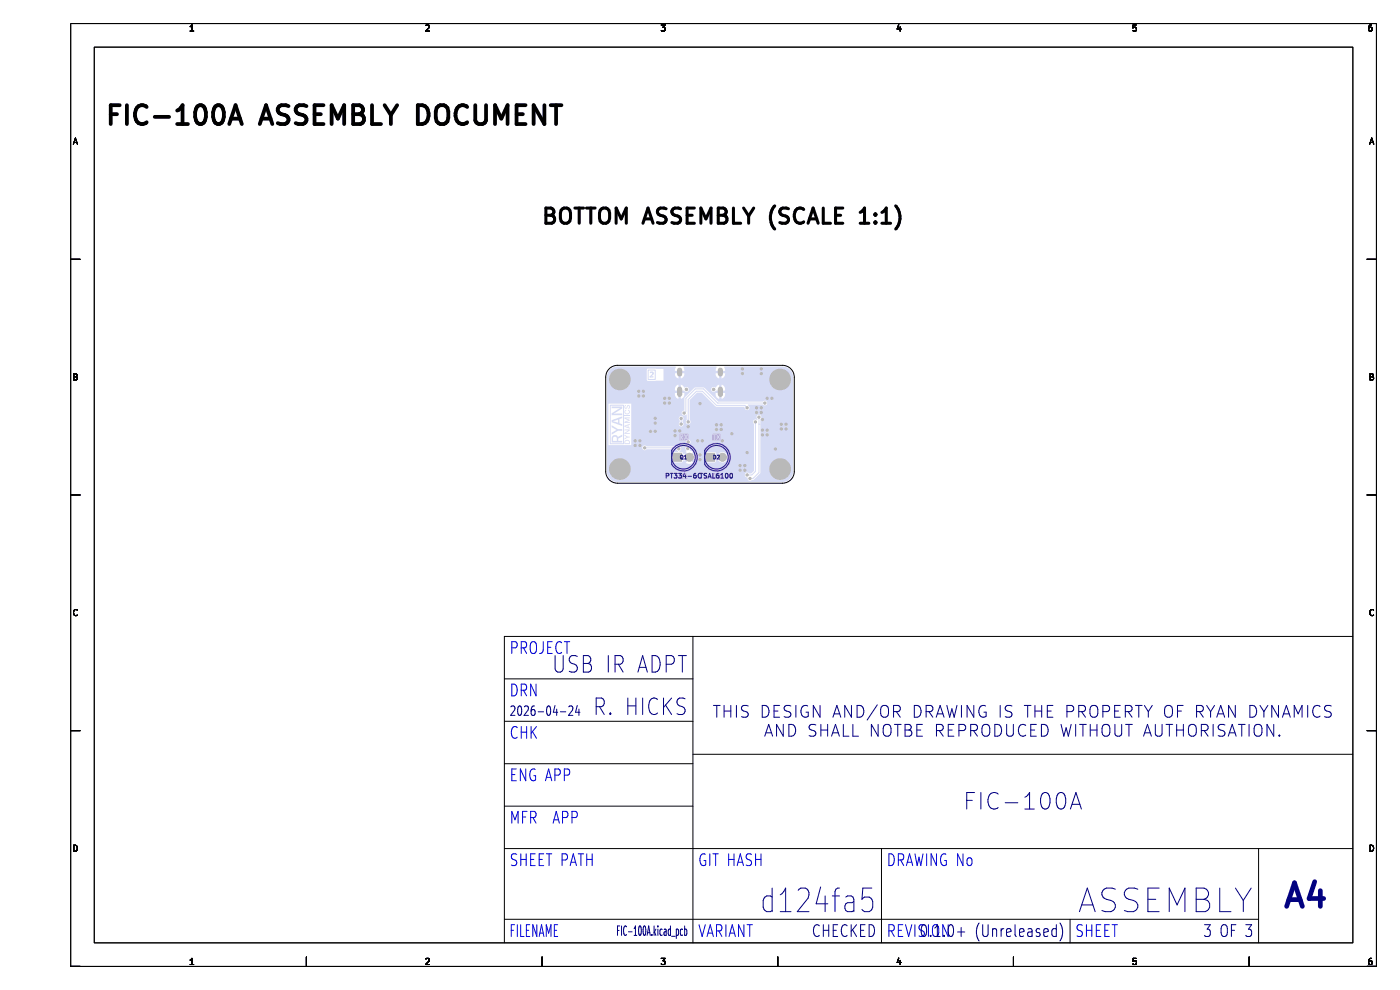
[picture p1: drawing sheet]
<svg xmlns="http://www.w3.org/2000/svg" width="297mm" height="210mm" viewBox="0 0 297 210" stroke-linecap="round" stroke-linejoin="round" font-family="sans-serif">
<path d="M129.4 78l1-.4 .6-.1h35a2.5 2.5 0 0 1 2.5 2.5v20a2.5 2.5 0 0 1-2.5 2.5h-35a2.5 2.5 0 0 1-2.5-2.5v-20a2.5 2.5 0 0 1 .9-2z" fill="none" stroke="#000" stroke-width=".21"/>
<g fill="#d5dbf4">
<path d="M132.5 91.1h1.1v.2l-.9 .6h.9v.1h-1.1v-.2l.9-.5h-.9z" fill-rule="evenodd"/>
<path d="M132.6 86l.2-.1-.2 .4 .2 .2 .3-.5 .3-.1 .2 .3v.4l-.3 .1 .2-.4-.2-.2-.3 .5-.3 .1-.2-.3z" fill-rule="evenodd"/>
<path d="M130 92.5l.6-.2 .5 .4 .9-.5v.4l-.8 .5h-.3l-.1-.3-.3-.2-.3 .1-.2 .4v.4h.9v-.4h.3v.4h.8v.4h-2.2v-1z" fill-rule="evenodd"/>
<path d="M132.5 90.3l1.1-.4v.2l-.3 .1v.4h-.1v-.4l-.6 .2 1 .3v.2l-1.1-.4z" fill-rule="evenodd"/>
<path d="M129.8 86.2h2.2v.4l-1.8 1.2 1.8-.1v.4h-2.2v-.4l1.8-1.1h-1.8z" fill-rule="evenodd"/>
</g>
<path d="M129.5 86h2.8v8.1h-2.8z" fill="none" stroke="#d5dbf4" stroke-width=".21"/>
<g fill="#d5dbf4">
<path d="M132.6 93.5l.4-.2 .4 .1 .2 .5h-.1l-.2-.4h-.4l-.2 .1-.1 .4h.9v-.1h.1v.3h-1.1z" fill-rule="evenodd"/>
<path d="M129.8 90.2l1.3 .8h.9v.4h-.9l-1.3 .8v-.4l1-.6-1-.6z" fill-rule="evenodd"/>
<path d="M132.5 88.6h1.1v.1h-1l1 .4v.1l-.9 .4h.9v.1h-1.1v-.2l.9-.4-.9-.3z" fill-rule="evenodd"/>
<path d="M129.8 89.1l2.2-.8v.4l-.6 .2v.8h-.3v-.7l-1.1 .4 2 .6v.4l-2.2-.8z" fill-rule="evenodd"/>
<path d="M132.5 92.2l.7 .4h.4v.2h-.4l-.7 .4v-.2l.5-.3-.5-.3z" fill-rule="evenodd"/>
<path d="M132.5 88.1h1.1v.2h-1.1z" fill-rule="evenodd"/>
<path d="M132.6 87l.2-.1-.2 .6 .5 .2 .3-.2-.2-.6 .2 .1 .2 .3v.3l-.4 .3-.5-.1-.2-.3z" fill-rule="evenodd"/>
</g>
<path d="M138 79l.3-.1 .2 .3-.6 .7h.6" fill="none" stroke="#d5dbf4" stroke-width=".25"/>
<path d="M137.5 78.5h1.5v2h-1.5z" fill="none" stroke="#d5dbf4" stroke-width=".21"/>
<g fill="#d5dbf4">
<circle cx="131.5" cy="99.5" r="2.25"/>
<circle cx="165.5" cy="99.5" r="2.25"/>
<circle cx="165.5" cy="80.5" r="2.25"/>
</g>
<path d="M144.2 78.5v.8M152.8 78.5v.8M144.2 82.6v1.1M152.8 82.6v1.1" fill="none" stroke="#d5dbf4" stroke-width="1"/>
<g fill="#d5dbf4">
<circle cx="131.5" cy="80.5" r="2.25"/>
<circle cx="153.3" cy="97" r=".9"/>
<circle cx="146.3" cy="97" r=".9"/>
<circle cx="162.8" cy="92.3" r=".3"/>
<circle cx="136.5" cy="84" r=".3"/>
<circle cx="135.8" cy="93.5" r=".3"/>
<circle cx="161.5" cy="87.5" r=".3"/>
<circle cx="142" cy="84.5" r=".3"/>
<circle cx="158" cy="98.8" r=".3"/>
<circle cx="161.8" cy="91.3" r=".3"/>
<circle cx="135.5" cy="84" r=".3"/>
<circle cx="165.8" cy="90" r=".3"/>
<circle cx="143.2" cy="91.4" r=".3"/>
<circle cx="158" cy="99.7" r=".3"/>
<circle cx="152" cy="90.1" r=".3"/>
<circle cx="135.5" cy="83" r=".3"/>
<circle cx="138" cy="91.5" r=".3"/>
<circle cx="139" cy="89.8" r=".3"/>
<circle cx="161.5" cy="78.2" r=".3"/>
<circle cx="152" cy="91.1" r=".3"/>
<circle cx="134.8" cy="93.5" r=".3"/>
<circle cx="135.8" cy="94.5" r=".3"/>
<circle cx="162.8" cy="84.5" r=".3"/>
<circle cx="160.5" cy="87.5" r=".3"/>
<circle cx="141" cy="85.5" r=".3"/>
<circle cx="153" cy="90.1" r=".3"/>
<circle cx="157" cy="98.8" r=".3"/>
<circle cx="139" cy="91.5" r=".3"/>
<circle cx="166.8" cy="90" r=".3"/>
<circle cx="139" cy="88.7" r=".3"/>
<circle cx="148" cy="93.5" r=".3"/>
<circle cx="143.2" cy="92.4" r=".3"/>
<circle cx="161.5" cy="79.3" r=".3"/>
<circle cx="136.5" cy="83" r=".3"/>
<circle cx="164.5" cy="95.3" r=".3"/>
<circle cx="148.5" cy="96.5" r=".3"/>
<circle cx="163.8" cy="84.5" r=".3"/>
<circle cx="157.5" cy="78.2" r=".3"/>
<circle cx="160.5" cy="86.5" r=".3"/>
<circle cx="157.5" cy="79.3" r=".3"/>
<circle cx="161.5" cy="86.5" r=".3"/>
<circle cx="134.8" cy="94.5" r=".3"/>
<circle cx="161.8" cy="92.3" r=".3"/>
<circle cx="142" cy="85.5" r=".3"/>
<circle cx="165.8" cy="91" r=".3"/>
<circle cx="158.5" cy="96" r=".3"/>
<circle cx="153.3" cy="93.5" r=".3"/>
<circle cx="148.5" cy="97.5" r=".3"/>
<circle cx="162.8" cy="91.3" r=".3"/>
<circle cx="149" cy="93.5" r=".3"/>
<circle cx="148.5" cy="85.6" r=".3"/>
<circle cx="146" cy="90.5" r=".3"/>
<circle cx="153" cy="91.1" r=".3"/>
<circle cx="141" cy="84.5" r=".3"/>
<circle cx="161.8" cy="89" r=".3"/>
<circle cx="157" cy="99.7" r=".3"/>
<circle cx="166.8" cy="91" r=".3"/>
<circle cx="155.3" cy="92" r=".3"/>
<circle cx="144.2" cy="91.4" r=".3"/>
<circle cx="144.5" cy="90" r=".3"/>
<circle cx="144.5" cy="88.8" r=".3"/>
<circle cx="146" cy="93.7" r=".3"/>
<circle cx="145.9" cy="95.2" r=".3"/>
<circle cx="161" cy="88.5" r=".3"/>
<circle cx="159.1" cy="101.5" r=".3"/>
<circle cx="160.3" cy="89.5" r=".3"/>
<circle cx="158.5" cy="100.7" r=".3"/>
<circle cx="144" cy="95.2" r=".3"/>
<circle cx="136.8" cy="95" r=".3"/>
<circle cx="145.1" cy="87.6" r=".3"/>
<circle cx="162.3" cy="85.5" r=".3"/>
<circle cx="146" cy="89.5" r=".3"/>
<circle cx="158.5" cy="86.5" r=".3"/>
</g>
<g fill="#d5dbf4">
<path d="M149.8 96.1h1.8v1.8h-1.8z" fill-rule="evenodd"/>
<path d="M142.8 96.1h1.8v1.8h-1.8z" fill-rule="evenodd"/>
</g>
<path d="M136.8 95h7l.2 .2M144.5 88.8v1.2M146 93.7l-.1 1.4M158.5 86.5l-.5-.5h-6l-3-3h-1.2l-1.8 1.7v4.8M160.3 89.5v10.5l-.8 .7h-1M161 90h.1M161 88.5v11.7l-1.2 1.3h-.7M162.3 85.5h-10l-3-3h-1.8l-2 2v2.8l-.4 .3" fill="none" stroke="#d5dbf4" stroke-width=".21"/>
<g fill="#d5dbf4">
<path d="M145.9 88.9h.2l.2 .5h-.6z" fill-rule="evenodd"/>
<path d="M158.1 86l.6 .3-.4 .4-.3-.5z" fill-rule="evenodd"/>
<path d="M129.3 78.5l.9-.6 .8-.1h12.4l-.2 .5h-5.9l-.1 2.2 .1 .3h.2h3.3v-2.5h2.4v.4h.7v.5h-.7a1.01 1.01 0 0 0 .7 1.1v-.8l.2 .1 .3-.1v.8l.7-.5 .1-.6h-.7v-.5h.7l-.2-.8 .1-.1h6.8l.1 .1-.2 .8h.7v.5h-.7a1.01 1.01 0 0 0 .8 1.1v-.8l.2 .1 .3-.1v.8l.6-.5 .1-.6h-.7v-.5h.7l-.2-.8 .1-.1h12.6a2.25 2.25 0 0 1 2 2.2v2.5h-14.5l-.2-.6-.5-.3v.8l-.2-.1-.3 .1v-.8l-.8 .6a.56 .56 0 0 0-.8 0 .56 .56 0 0 0 .1 .9 .56 .56 0 0 0 .8-.2h.6v.5h-.7v.4a1 1 0 0 0 .8 .8v-.8l.2 .2 .3-.2v.8a1.07 1.07 0 0 0 .7-1.2h-.7v-.5h.7v-.4h14.5v2.9h-5.5l-.1-.1a.57 .57 0 0 0-.9-.1h-9.4l-3-3h-1.9l-.5 .3h-.9a.66 .66 0 0 0-1-.3l-.3-.4-.4-.2v.8l-.2-.1-.3 .1v-.8a1.05 1.05 0 0 0-.7 1.3h.7v.5h-.7v.4a1 1 0 0 0 .7 .8v-.8l.2 .2 .3-.2 .1 .8a1.07 1.07 0 0 0 .7-1.2h-.7v-.5h.6a.54 .54 0 0 0 .7 .2 .54 .54 0 0 0 .3-.6h.9l-1.8 1.9v2.7a.56 .56 0 0 0-.5 .8 .56 .56 0 0 0 .9 0l.1 .8h-.7a.52 .52 0 0 0-.8-.3 .52 .52 0 0 0 0 .8v.3a.52 .52 0 0 0-.1 .8 .52 .52 0 0 0 .8 0 .52 .52 0 0 0-.1-.8l.2-.8h.7l-.1 .5a.52 .52 0 0 0 .1 .7 .52 .52 0 0 0 .7-.1 .52 .52 0 0 0 0-.7l-.1-4.2 1.6-1.6h1l3 3h5.9l.2 .3a.55 .55 0 0 0 .9 .2 .55 .55 0 0 0-.3-.9l3.2-.1a.52 .52 0 0 0 .6 .2 .52 .52 0 0 0 .4-.6h5.5v3h-6.8v-.1a.54 .54 0 0 0-.9-.1 .54 .54 0 0 0 .1 .8l-.1 .1a.54 .54 0 0 0-.8 .1 .54 .54 0 0 0 .2 .8v6.9h-5.6a1.1 1.1 0 0 0-1.7-.8h-.9l-.2-.2h-1.9l-.1 1h-1.9l-.3-.7-.7 .7-.3-.3 .7-.8-.8-.2v-1.4a.53 .53 0 0 0 .1-.8 .53 .53 0 0 0-.8 0 .53 .53 0 0 0 .1 .8v.2h-11.8v-8.8h-4.8v8.8h16.6l-.1 .3a.69 .69 0 0 0 0 1l-.1 .1 .7 .8-.4 .3-.7-.7-.3 .1-.1-.4-.6-.1a.56 .56 0 0 0 .4-.7 .56 .56 0 0 0-.7-.4h-6.6a.52 .52 0 0 0-.8-.1 .52 .52 0 0 0 0 .8 .52 .52 0 0 0 .8-.1h6.2l.4 .4v.2l-1.2 .1 .1 2 2 .1 .2-.4 .2 .1 .7-.7 .4 .3-.7 .8a1.39 1.39 0 0 0 1.6 0l-.7-.8 .3-.3 .7 .7 .3-.9h1.9l.1 1.2h2l.1-.2v-1.8h.9a1.1 1.1 0 0 0 .1 1.9 1.1 1.1 0 0 0 1.6-1.1h5.6l-.1 2.9-.5 .6h-.4a.55 .55 0 0 0-1 .2 .55 .55 0 0 0 .6 .7 .54 .54 0 0 0 .3 .7 .54 .54 0 0 0 .7-.2l.3-.1 1.4-1.4v-11.3l.2-.6h6.8l-.1 11.9a2.25 2.25 0 0 1-2.2 1.9h-35.3a2.25 2.25 0 0 1-1.9-2.2v-20l.1-.8z" fill-rule="evenodd"/>
</g>
<g fill="#fff">
<circle cx="162.8" cy="92.3" r=".15"/>
<circle cx="136.5" cy="84" r=".15"/>
<circle cx="135.8" cy="93.5" r=".15"/>
<circle cx="161.5" cy="87.5" r=".15"/>
<circle cx="142" cy="84.5" r=".15"/>
<circle cx="158" cy="98.8" r=".15"/>
<circle cx="161.8" cy="91.2" r=".15"/>
<circle cx="135.5" cy="84" r=".15"/>
<circle cx="165.8" cy="90" r=".15"/>
<circle cx="143.2" cy="91.4" r=".15"/>
<circle cx="158" cy="99.7" r=".15"/>
<circle cx="152" cy="90.1" r=".15"/>
<circle cx="135.5" cy="83" r=".15"/>
<circle cx="138" cy="91.5" r=".15"/>
<circle cx="139" cy="89.8" r=".15"/>
<circle cx="161.5" cy="78.2" r=".15"/>
<circle cx="152" cy="91.1" r=".15"/>
<circle cx="134.8" cy="93.5" r=".15"/>
<circle cx="135.8" cy="94.5" r=".15"/>
<circle cx="162.8" cy="84.5" r=".15"/>
<circle cx="160.5" cy="87.5" r=".15"/>
<circle cx="141" cy="85.5" r=".15"/>
<circle cx="153" cy="90.1" r=".15"/>
<circle cx="157" cy="98.8" r=".15"/>
<circle cx="139" cy="91.5" r=".15"/>
<circle cx="166.8" cy="90" r=".15"/>
<circle cx="139" cy="88.8" r=".15"/>
<circle cx="148" cy="93.5" r=".15"/>
<circle cx="143.2" cy="92.4" r=".15"/>
<circle cx="161.5" cy="79.2" r=".15"/>
<circle cx="136.5" cy="83" r=".15"/>
<circle cx="164.5" cy="95.3" r=".15"/>
<circle cx="148.5" cy="96.5" r=".15"/>
<circle cx="163.8" cy="84.5" r=".15"/>
<circle cx="157.5" cy="78.2" r=".15"/>
<circle cx="160.5" cy="86.5" r=".15"/>
<circle cx="157.5" cy="79.2" r=".15"/>
<circle cx="161.5" cy="86.5" r=".15"/>
<circle cx="134.8" cy="94.5" r=".15"/>
<circle cx="161.8" cy="92.3" r=".15"/>
<circle cx="142" cy="85.5" r=".15"/>
<circle cx="165.8" cy="91" r=".15"/>
<circle cx="158.5" cy="96" r=".15"/>
<circle cx="153.3" cy="93.5" r=".15"/>
<circle cx="148.5" cy="97.5" r=".15"/>
<circle cx="162.8" cy="91.2" r=".15"/>
<circle cx="149" cy="93.5" r=".15"/>
<circle cx="148.5" cy="85.6" r=".15"/>
<circle cx="146" cy="90.5" r=".15"/>
<circle cx="153" cy="91.1" r=".15"/>
<circle cx="141" cy="84.5" r=".15"/>
<circle cx="161.8" cy="89" r=".15"/>
<circle cx="157" cy="99.7" r=".15"/>
<circle cx="166.8" cy="91" r=".15"/>
<circle cx="155.3" cy="92" r=".15"/>
<circle cx="144.2" cy="91.4" r=".15"/>
<circle cx="144.5" cy="90" r=".15"/>
<circle cx="144.5" cy="88.8" r=".15"/>
<circle cx="146" cy="93.7" r=".15"/>
<circle cx="145.9" cy="95.1" r=".15"/>
<circle cx="161" cy="88.5" r=".15"/>
<circle cx="159.1" cy="101.5" r=".15"/>
<circle cx="160.3" cy="89.5" r=".15"/>
<circle cx="158.5" cy="100.7" r=".15"/>
<circle cx="144" cy="95.2" r=".15"/>
<circle cx="136.8" cy="95" r=".15"/>
<circle cx="145.1" cy="87.6" r=".15"/>
<circle cx="162.3" cy="85.5" r=".15"/>
<circle cx="146" cy="89.5" r=".15"/>
<circle cx="158.5" cy="86.5" r=".15"/>
<circle cx="131.5" cy="99.5" r="1.35"/>
<circle cx="165.5" cy="99.5" r="1.35"/>
<circle cx="165.5" cy="80.5" r="1.35"/>
<circle cx="145.6" cy="82.6" r=".33"/>
<circle cx="151.4" cy="82.6" r=".33"/>
</g>
<path d="M144.2 78.5v.8M152.8 78.5v.8M144.2 82.6v1.1M152.8 82.6v1.1" fill="none" stroke="#fff" stroke-width=".6"/>
<g fill="#fff">
<circle cx="131.5" cy="80.5" r="1.35"/>
<circle cx="150.7" cy="97" r=".45"/>
<circle cx="153.3" cy="97" r=".45"/>
<circle cx="143.7" cy="97" r=".45"/>
<circle cx="146.3" cy="97" r=".45"/>
</g>
<g fill="#b9b9b9">
<circle cx="131.5" cy="99.5" r="2.3"/>
<circle cx="165.5" cy="99.5" r="2.3"/>
<circle cx="165.5" cy="80.5" r="2.3"/>
<circle cx="145.6" cy="82.6" r=".37"/>
<circle cx="151.4" cy="82.6" r=".37"/>
</g>
<path d="M144.2 78.5v.8M152.8 78.5v.8M144.2 82.6v1.1M152.8 82.6v1.1" fill="none" stroke="#b9b9b9" stroke-width="1.1"/>
<g fill="#b9b9b9">
<circle cx="131.5" cy="80.5" r="2.3"/>
<circle cx="153.3" cy="97" r=".95"/>
<circle cx="146.3" cy="97" r=".95"/>
<circle cx="162.8" cy="92.2" r=".35"/>
<circle cx="136.5" cy="84" r=".35"/>
<circle cx="135.8" cy="93.5" r=".35"/>
<circle cx="161.5" cy="87.5" r=".35"/>
<circle cx="142" cy="84.5" r=".35"/>
<circle cx="158" cy="98.8" r=".35"/>
<circle cx="161.8" cy="91.2" r=".35"/>
<circle cx="135.5" cy="84" r=".35"/>
<circle cx="165.8" cy="90" r=".35"/>
<circle cx="143.2" cy="91.4" r=".35"/>
<circle cx="158" cy="99.8" r=".35"/>
<circle cx="152" cy="90.1" r=".35"/>
<circle cx="135.5" cy="83" r=".35"/>
<circle cx="138" cy="91.5" r=".35"/>
<circle cx="139" cy="89.8" r=".35"/>
<circle cx="161.5" cy="78.3" r=".35"/>
<circle cx="152" cy="91.1" r=".35"/>
<circle cx="134.8" cy="93.5" r=".35"/>
<circle cx="135.8" cy="94.5" r=".35"/>
<circle cx="162.8" cy="84.5" r=".35"/>
<circle cx="160.5" cy="87.5" r=".35"/>
<circle cx="141" cy="85.5" r=".35"/>
<circle cx="153" cy="90.1" r=".35"/>
<circle cx="157" cy="98.8" r=".35"/>
<circle cx="139" cy="91.5" r=".35"/>
<circle cx="166.8" cy="90" r=".35"/>
<circle cx="139" cy="88.7" r=".35"/>
<circle cx="148" cy="93.5" r=".35"/>
<circle cx="143.2" cy="92.4" r=".35"/>
<circle cx="161.5" cy="79.2" r=".35"/>
<circle cx="136.5" cy="83" r=".35"/>
<circle cx="164.5" cy="95.3" r=".35"/>
<circle cx="148.5" cy="96.5" r=".35"/>
<circle cx="163.8" cy="84.5" r=".35"/>
<circle cx="157.5" cy="78.3" r=".35"/>
<circle cx="160.5" cy="86.5" r=".35"/>
<circle cx="157.5" cy="79.2" r=".35"/>
<circle cx="161.5" cy="86.5" r=".35"/>
<circle cx="134.8" cy="94.5" r=".35"/>
<circle cx="161.8" cy="92.2" r=".35"/>
<circle cx="142" cy="85.5" r=".35"/>
<circle cx="165.8" cy="91" r=".35"/>
<circle cx="158.5" cy="96" r=".35"/>
<circle cx="153.3" cy="93.5" r=".35"/>
<circle cx="148.5" cy="97.5" r=".35"/>
<circle cx="162.8" cy="91.2" r=".35"/>
<circle cx="149" cy="93.5" r=".35"/>
<circle cx="148.5" cy="85.6" r=".35"/>
<circle cx="146" cy="90.5" r=".35"/>
<circle cx="153" cy="91.1" r=".35"/>
<circle cx="141" cy="84.5" r=".35"/>
<circle cx="161.8" cy="89" r=".35"/>
<circle cx="157" cy="99.8" r=".35"/>
<circle cx="166.8" cy="91" r=".35"/>
<circle cx="155.3" cy="92" r=".35"/>
<circle cx="144.2" cy="91.4" r=".35"/>
<circle cx="144.5" cy="90" r=".35"/>
<circle cx="144.5" cy="88.8" r=".35"/>
<circle cx="146" cy="93.7" r=".35"/>
<circle cx="145.9" cy="95.1" r=".35"/>
<circle cx="161" cy="88.5" r=".35"/>
<circle cx="159.1" cy="101.5" r=".35"/>
<circle cx="160.3" cy="89.5" r=".35"/>
<circle cx="158.5" cy="100.7" r=".35"/>
<circle cx="144" cy="95.2" r=".35"/>
<circle cx="136.8" cy="95" r=".35"/>
<circle cx="145.1" cy="87.6" r=".35"/>
<circle cx="162.3" cy="85.5" r=".35"/>
<circle cx="146" cy="89.5" r=".35"/>
<circle cx="158.5" cy="86.5" r=".35"/>
</g>
<g fill="#b9b9b9">
<path d="M149.8 96.1h1.9v1.8h-1.9z" fill-rule="evenodd"/>
<path d="M142.8 96.1h1.9v1.8h-1.9z" fill-rule="evenodd"/>
</g>
<g fill="#db9de1">
<path d="M151.1 92h1.8v.2h-.2l-.3 .4-.3-.5-.9 .1 .3 .1v1l.1-1 .3-.1 .4 .5-.3 .6 .4-.5 .4 .5-.3-.6 .4-.5v1.2h-1.8z" fill-rule="evenodd"/>
<path d="M144.3 92.3h.4v.3l-.4 .1z" fill-rule="evenodd"/>
<path d="M144.1 92h1.9v.2h-.2l-.3 .4-.3-.5v.3h-.3l-.2-.3-.5 .1v1h.1v-.4h.2l.3 .5-.2-.5 .3-.4h.3l.2 .3-.3 .6 .4-.5 .4 .5-.3-.6 .4-.5v1.2h-1.9z" fill-rule="evenodd"/>
</g>
<g fill="none" stroke="#db9de1" stroke-width=".21">
<path d="M142.8 95a2.99 2.99 0 0 1 4.4 0 2.99 2.99 0 0 1-.4 4.4 2.99 2.99 0 0 1-4.4-.9v-3zM149.8 95a2.99 2.99 0 0 1 4.4 0 2.99 2.99 0 0 1-.4 4.4 2.99 2.99 0 0 1-4.4-.9v-3zM144.2 100.6l.2-.1 .4 .1 .1 .5-.2 .3-.5-.1zM144.4 101.2l.5 .4M145.2 101.5h.6M145.2 100.7l.3-.2v1M151.3 100.5a.51 .51 0 0 1 .5 .5 .51 .51 0 0 1-.5 .5zM152.2 100.5h.4l.2 .2-.6 .8h.6"/>
<circle cx="145" cy="97" r="2.5"/>
<circle cx="152" cy="97" r="2.5"/>
</g>
<g fill="none" stroke="#400080" stroke-width=".21">
<path d="M142.8 95.1a2.9 2.9 0 0 1 4.3-.1 2.9 2.9 0 0 1-.4 4.3 2.9 2.9 0 0 1-4.2-.8v-3zM144.4 96.7l.1-.1 .3 .1v.6l-.4-.1zM144.5 97.2l.3 .1M144.8 97.3l.1 .1M145.2 97.4h.4M145.2 96.8l.2-.2v.8M149.8 95.1a2.9 2.9 0 0 1 4.3-.1 2.9 2.9 0 0 1-.4 4.3 2.9 2.9 0 0 1-4.2-.8v-3zM151.4 96.6a.4 .4 0 0 1 .5 .4 .4 .4 0 0 1-.5 .4zM152.2 96.6h.3l.1 .2-.5 .6h.5M141.3 100.9h.5l.1-.4-.6-.1v1M142.2 100.4h.6M142.5 100.4v1"/>
<path d="M143 100.4h.6l-.3 .4 .3 .1v.4h-.6M143.9 100.4h.7l-.4 .4 .3 .1v.4h-.6M145.2 100.4l-.3 .7h.7M145.4 100.7v.7M145.9 101h.8M147.6 100.4l-.4 .3-.1 .5 .2 .2 .4-.1-.1-.5h-.3l-.2 .2M148.5 100.4l.2 .1M148.8 100.4v1M149.1 100.4h-.7a.48 .48 0 0 0-.3 .6 .48 .48 0 0 0 .6 .3M149.9 100.5h-.5a.42 .42 0 0 0 .5 .5l-.1 .4h-.4M150.2 101.4l.3-1 .4 1M150.3 101.1h.5"/>
<path d="M151.2 100.4v1h.5M152.4 100.4l-.4 .3v.5l.2 .2 .3-.1-.1-.5h-.2l-.2 .2M152.9 101.4h.6M152.9 100.7l.3-.3v1M154 100.5l.1-.1a.49 .49 0 0 1 .4 .5 .49 .49 0 0 1-.5 .5l-.1-.4zM155 100.5l.1-.1a.49 .49 0 0 1 .3 .5 .49 .49 0 0 1-.4 .5l-.2-.4z"/>
<circle cx="145" cy="97" r="2.5"/>
<circle cx="152" cy="97" r="2.5"/>
</g>
<g fill="none" stroke="#000" stroke-width=".8">
<path d="M23.5 24.2h1.3M25.4 22.3h-1.9v4M26.9 22.3v4M31.1 22.7a1.49 1.49 0 0 0-1.7-.2 1.49 1.49 0 0 0-.8 1.5 1.7 1.7 0 0 0 .5 1.8 1.7 1.7 0 0 0 1.8 .3l.2-.2M32.8 24.8h3.1M37.6 26.3h2.3M37.6 23.5l.4-.2 .7-1v4M42 22.5a.95 .95 0 0 1 1.5 .6 3.1 3.1 0 0 1-.4 3 .95 .95 0 0 1-1.5-.5 3.1 3.1 0 0 1 .4-3.1zM45.8 22.5a.95 .95 0 0 1 1.5 .6 3.1 3.1 0 0 1-.4 3 .95 .95 0 0 1-1.5-.5 3.1 3.1 0 0 1 .4-3.1zM48.6 26.3l1.4-4 1.3 4M49 25.2h1.9M55.1 26.3l1.3-4 1.4 4"/>
<path d="M55.5 25.2h1.9M61.2 22.5l-.6-.2h-.9a.97 .97 0 0 0-.8 1 .97 .97 0 0 0 .8 .9 1.46 1.46 0 0 1 1.5 1 1.02 1.02 0 0 1-.8 1.1h-.9l-.6-.2M65 22.5l-.6-.2h-.9a.97 .97 0 0 0-.8 1 .97 .97 0 0 0 .8 .9 1.46 1.46 0 0 1 1.5 1 1.02 1.02 0 0 1-.7 1.1h-1l-.6-.2M66.7 24.2h1.4M68.6 22.3h-1.9v4h1.9M70.3 26.3v-4l1.4 2.9 1.3-2.9v4M74.9 24.2h1.4M74.9 22.3h1.4a.97 .97 0 0 1 .7 1 .97 .97 0 0 1-.7 .9 1.06 1.06 0 0 1 .9 1 1.06 1.06 0 0 1-.8 1.1h-1.5zM78.9 22.3v4h1.9M81.6 22.3l1.3 2.1M82.9 24.4v1.9M84.3 22.3l-1.4 2.1"/>
<path d="M88.6 22.3h1a2.18 2.18 0 0 1 .9 3.4l-.3 .4-.6 .2h-1zM92.6 22.9a1.34 1.34 0 0 1 1.6-.6 1.34 1.34 0 0 1 .9 1.3v1.4a1.33 1.33 0 0 1-1.3 1.4 1.33 1.33 0 0 1-1.4-1.4v-1.4zM99.1 22.7a1.49 1.49 0 0 0-1.7-.2 1.49 1.49 0 0 0-.8 1.5 1.69 1.69 0 0 0 .5 1.8 1.69 1.69 0 0 0 1.8 .3l.2-.2M100.8 22.3v3.3l.4 .5 .4 .2h.7l.4-.2 .4-.5v-3.3M105 26.3v-4l1.3 2.9 1.4-2.9v4M109.6 24.2h1.3M111.5 22.3h-1.9v4h1.9M115.5 22.3v4l-2.3-4v4M116.8 22.3h2.3M118 22.3v4"/>
</g>
<g fill="none" stroke="#000" stroke-width=".65">
<path d="M115.8 44.1h1.1a.78 .78 0 0 1 .6 .8 .78 .78 0 0 1-.6 .8 .86 .86 0 0 1 .8 .7 .86 .86 0 0 1-.7 1h-1.2zM115.8 45.7h1.1M119 44.6a1.08 1.08 0 0 1 1.3-.5 1.08 1.08 0 0 1 .7 1.1v1.1a1.08 1.08 0 0 1-1 1.1 1.08 1.08 0 0 1-1.1-1.1zM122 44.1h1.8M122.9 44.1v3.3M124.4 44.1h1.9M125.3 44.1v3.3M127.3 44.6a1.08 1.08 0 0 1 1.3-.5 1.08 1.08 0 0 1 .7 1.1v1.1a1.08 1.08 0 0 1-1 1.1 1.08 1.08 0 0 1-1.1-1.1zM130.7 47.4v-3.3l1.1 2.3 1.1-2.3v3.3M136.4 47.4l1.1-3.3 1 3.3M136.7 46.4h1.5M141.3 44.3l-1.2-.2a.78 .78 0 0 0-.6 .8 .78 .78 0 0 0 .6 .8 1.18 1.18 0 0 1 1.2 .7 .82 .82 0 0 1-.6 1l-1.2-.2"/>
<path d="M144.4 44.3l-1.2-.2a.78 .78 0 0 0-.7 .8 .78 .78 0 0 0 .7 .8 1.18 1.18 0 0 1 1.2 .7 .82 .82 0 0 1-.6 1l-1.3-.2M145.8 45.7h1M147.3 44.1h-1.5v3.3h1.5M148.7 47.4v-3.3l1.1 2.3 1-2.3v3.3M152.4 44.1h1a.78 .78 0 0 1 .7 .8 .78 .78 0 0 1-.7 .8 .86 .86 0 0 1 .8 .7 .86 .86 0 0 1-.6 1h-1.2zM152.4 45.7h1M155.6 44.1v3.3h1.5M157.7 44.1l1.1 1.7M158.8 45.8v1.6M159.9 44.1l-1.1 1.7M164.4 43.7a3.7 3.7 0 0 0 0 4.9M167.3 44.3l-1.3-.2a.78 .78 0 0 0-.6 .8 .78 .78 0 0 0 .6 .8 1.18 1.18 0 0 1 1.3 .7 .82 .82 0 0 1-.6 1l-1.3-.2"/>
<path d="M170.5 44.4a1.2 1.2 0 0 0-1.4-.1 1.2 1.2 0 0 0-.6 1.2 1.37 1.37 0 0 0 .4 1.5 1.37 1.37 0 0 0 1.4 .2l.2-.1M171.4 47.4l1.1-3.3 1.1 3.3M171.7 46.4h1.6M174.6 44.1v3.3h1.6M177.3 45.7h1M178.8 44.1h-1.5v3.3h1.5M182.5 47.4h1.8M182.5 45.1l.6-.5 .3-.5v3.3M185.7 47.1l.2 .1-.2 .2M185.7 47.1l-.1 .1 .1 .2M185.7 45.4v.3M185.7 47.1v.3"/>
<path d="M185.7 45.4l.2 .1-.2 .2M185.7 45.4l-.1 .1 .1 .2M187.1 47.4h1.8M187.1 45.1l.3-.2 .6-.8v3.3M190 43.7a3.7 3.7 0 0 1 0 4.9"/>
</g>
<g fill="none" stroke="#000" stroke-width=".21">
<path d="M15 5h277v200h-277zM20 10h267v190h-267zM40.3 6.6h.8M40.3 5.7l.4-.4v1.3M90.3 5.4l.5-.1 .3 .4-.8 .9h.8M140.3 5.3h.8l-.4 .5 .3 .1v.6l-.2 .1-.5-.1M190.7 5.2l-.4 1h.9M191 5.7v.9M241 5.3h-.6l-.1 .6h.7v.6l-.2 .1-.5-.1M291 5.3l-.4 .1-.2 .2-.1 .7 .3 .3 .4-.1v-.6l-.4-.1-.3 .2M15.6 30.6l.4-1.3 .4 1.3M15.7 30.2h.6"/>
<path d="M290.6 30.6l.4-1.3 .4 1.3M290.7 30.2h.6M15 55h2M290 55h2M15.7 79.3h.4l.2 .2-.2 .4 .2 .1 .1 .3-.2 .3h-.5zM15.7 79.9h.4M290.7 79.3h.4l.2 .2-.2 .4 .2 .1 .1 .3-.2 .3h-.5zM290.7 79.9h.4M15 105h2M290 105h2M16.4 129.4a.58 .58 0 0 0-.8 .5 .58 .58 0 0 0 .8 .6M147 135v65"/>
<path d="M287 135h-180v65M291.4 129.4a.58 .58 0 0 0-.8 .5 .58 .58 0 0 0 .8 .6M15 155h2M107 153h40M107 144h40M290 155h2M15.7 179.3a.66 .66 0 0 1 .7 .6 .66 .66 0 0 1-.7 .7zM107 162h40M107 171h40M147 160h140M290.7 179.3a.66 .66 0 0 1 .7 .6 .66 .66 0 0 1-.7 .7zM107 180h180"/>
<path d="M107 195h160M187 180v20M227 195v5M267 180v20M15 205h2M40.3 203.7l.4-.4v1.3M40.3 204.6h.8M65 203v2M90.3 203.4l.5-.1 .3 .4-.8 .9h.8M115 203v2M140.3 203.3h.8l-.4 .5 .3 .1v.6l-.2 .1-.5-.1M165 203v2"/>
<path d="M190.7 203.2l-.4 1h.9M191 203.7v.9M215 203v2M241 203.3h-.6l-.1 .6h.7v.6l-.2 .1-.5-.1M265 203v2M290 205h2M291 203.3l-.4 .1-.2 .2-.1 .8 .3 .2 .4-.1v-.6l-.4-.1-.3 .2"/>
</g>
<g fill="none" stroke="#00007f" stroke-width=".21">
<path d="M117.8 139.1v2.8l.2 .5 .3 .2h.6l.4-.4 .2-.3v-2.8M122.5 139.2l-1.2-.1a.88 .88 0 0 0-.6 .8 .88 .88 0 0 0 .6 .8 1.07 1.07 0 0 1 1.2 1.2l-.2 .3-.4 .4-1.1-.2M123.8 139.1h1a.89 .89 0 0 1 .5 .8 .89 .89 0 0 1-.5 .8 .96 .96 0 0 1 .7 .9 .96 .96 0 0 1-.6 1h-1.1zM129 139.1v3.5M138.3 139.1h.7a2.03 2.03 0 0 1 .8 3l-.3 .3-.5 .2h-.7zM143.9 139.1h1.7M144.8 139.1v3.5M108.4 149.9l.2-.1h.4l.2 .1v.4l-.9 1.5h.9M110 149.8h.3a1.52 1.52 0 0 1 0 2h-.1a1.64 1.64 0 0 1-.2-2zM111.2 149.9l.3-.1h.3l.3 .5-.9 1.5h.9M113.4 149.8h-.4a1.92 1.92 0 0 0-.2 1.9h.6l.1-.8-.3-.4h-.2l-.3 .4M114.2 151h1.1"/>
<path d="M116.2 149.8h.3a1.52 1.52 0 0 1 0 2h-.2a1.64 1.64 0 0 1-.1-2zM117.7 149.7l-.3 1.4h.9M118.1 150.4v1.4M118.9 151h1.1M120.7 149.9l.2-.1h.3l.3 .5-.9 1.5h.9M122.5 149.7l-.4 1.4h.9M122.8 150.4v1.4M123.8 140.7h1M126.5 149.9h1.1a1 1 0 0 0 .6-.9 1 1 0 0 0-.6-.9h-1.1v3.5M127.2 149.9l1 1.7M129.5 151.2l.1 .2-.1 .2M129.5 151.2l-.2 .2 .2 .2"/>
<path d="M129.5 151.2v.4M130.5 140.9h1.1a1 1 0 0 0 .6-.9 1 1 0 0 0-.6-.9h-1.1v3.5M131.2 140.9l1 1.7M133.2 148.1v3.5M133.2 149.7h1.7M134.9 148.1v3.5M135.3 142.6l1-3.5 1 3.5M135.6 141.6h1.4M136.3 148.1v3.5M139.5 148.4a.98 .98 0 0 0-1-.3 .98 .98 0 0 0-.7 .8 1.95 1.95 0 0 0 .8 2.7l.9-.4M140.8 148.1v3.5M141.2 149.6l1.3 2"/>
<path d="M141.3 140.9h1.2a1 1 0 0 0 .6-.9 1 1 0 0 0-.6-.9h-1.2v3.5M142.5 148.1l-1.7 2M145.3 148.2l-1.1-.1a.88 .88 0 0 0-.6 .8 .88 .88 0 0 0 .6 .8 1.07 1.07 0 0 1 1.1 1.2l-.3 .5-.2 .2-1.2-.2M151.3 149.6h1.5M152.1 149.6v2.5M153.6 149.6v2.5M153.6 150.8h1.4M155 149.6v2.5M156.2 149.6v2.5M158.7 149.8l-.9-.2a.61 .61 0 0 0-.5 .6 .61 .61 0 0 0 .5 .6 .91 .91 0 0 1 .9 .6 .64 .64 0 0 1-.4 .7l-1-.1M161.7 149.6a1.32 1.32 0 0 1 1.4 .9 1.32 1.32 0 0 1-.4 1.5l-1 .1zM162.2 156.2l.9-2.5 .8 2.5"/>
<path d="M162.5 155.5h1.2M164.2 150.8h.8M165.4 149.6h-1.2v2.5h1.2M166.2 153.7v2.5l-1.5-2.5v2.5M167.4 153.7a1.32 1.32 0 0 1 1.4 .8 1.32 1.32 0 0 1-.5 1.5l-.9 .2zM167.8 149.8l-1-.2a.61 .61 0 0 0-.5 .6 .61 .61 0 0 0 .5 .6 .92 .92 0 0 1 1 .6 .64 .64 0 0 1-.5 .7l-1-.1M168.8 149.6v2.5M171.3 149.8a1.03 1.03 0 0 0-1.1 .1 1.03 1.03 0 0 0-.3 1.2 .94 .94 0 0 0 .5 .9 .94 .94 0 0 0 1.1-.1v-.8h-.5M173.1 153.8l-1-.1a.61 .61 0 0 0-.5 .6 .61 .61 0 0 0 .5 .6 .92 .92 0 0 1 1 .6 .64 .64 0 0 1-.5 .7l-1-.2M174 149.6v2.5l-1.5-2.5v2.5M174.1 153.7v2.5M174.1 154.9h1.5"/>
<path d="M175.6 153.7v2.5M176.4 156.2l.8-2.5 .9 2.5M176.6 155.5h1.2M176.7 152.1l.8-2.5 .9 2.5M176.9 151.4h1.2M178.9 153.7v2.5h1.2M180.6 149.6v2.5l-1.4-2.5v2.5M180.9 153.7v2.5h1.2M181.8 149.6a1.32 1.32 0 0 1 1.4 .9 1.32 1.32 0 0 1-.4 1.5l-1 .1zM186.1 149.5l-2.1 3.2M186.3 153.7v2.5l-1.4-2.5v2.5M187.2 149.8a.83 .83 0 0 1 .9-.1 .83 .83 0 0 1 .4 .8v.8a.83 .83 0 0 1-.8 .9 .83 .83 0 0 1-.9-.9v-.8z"/>
<path d="M187.5 154a.84 .84 0 0 1 .9-.3 .84 .84 0 0 1 .6 .8v.8a.83 .83 0 0 1-.8 .9 .83 .83 0 0 1-.8-.9zM189.6 151h.9a.68 .68 0 0 0 .5-.7 .68 .68 0 0 0-.5-.7h-.9v2.5M189.7 153.7h1.5M190.2 151l.8 1.1M190.5 153.7v2.5M192 153.7h.8a.61 .61 0 0 1 .5 .6 .61 .61 0 0 1-.5 .6 .67 .67 0 0 1 .7 .6 .67 .67 0 0 1-.5 .7h-1zM192 154.9h.8M194 149.6a1.32 1.32 0 0 1 1.4 .9 1.32 1.32 0 0 1-.5 1.5l-.9 .1zM194.5 154.9h.8M195.7 153.7h-1.2v2.5h1.2M196.5 151h.9a.68 .68 0 0 0 .5-.7 .68 .68 0 0 0-.5-.7h-.9v2.5M197.1 151l.8 1.1"/>
<path d="M198.6 152.1l.8-2.5 .9 2.5M198.7 155h.9a.68 .68 0 0 0 .5-.7 .68 .68 0 0 0-.5-.6h-.9v2.5M198.8 151.4h1.2M199.3 155l.8 1.2M200.9 149.6l.6 2.5 .4-1.7 .5 1.7 .6-2.5M201.2 154.9h.8M202.4 153.7h-1.2v2.5h1.2M203.4 155h1a.68 .68 0 0 0 .5-.7 .68 .68 0 0 0-.5-.6h-1v2.5M204 149.6v2.5M205.9 155h1a.68 .68 0 0 0 .5-.7 .68 .68 0 0 0-.5-.6h-1v2.5M206.5 155l.9 1.2M206.6 149.6v2.5l-1.4-2.5v2.5"/>
<path d="M208.4 154a.84 .84 0 0 1 1-.3 .84 .84 0 0 1 .6 .8v.8a.83 .83 0 0 1-.9 .9 .83 .83 0 0 1-.8-.9zM209.1 149.8a1.03 1.03 0 0 0-1.2 .1 1.03 1.03 0 0 0-.2 1.2 .94 .94 0 0 0 .4 .9 .94 .94 0 0 0 1.1-.1v-.8h-.5M211 153.7a1.32 1.32 0 0 1 1.5 .8 1.32 1.32 0 0 1-.5 1.5l-1 .2zM212.2 149.6v2.5M213.6 153.7v2l.4 .5h.5l.5-.5v-2M214.7 149.8l-1-.2a.61 .61 0 0 0-.5 .6 .61 .61 0 0 0 .5 .6 .92 .92 0 0 1 1 .6 .64 .64 0 0 1-.5 .7l-.9-.1M217.3 149.6h1.4M217.6 153.9a1 1 0 0 0-1.2 0 1 1 0 0 0-.3 1.2 .94 .94 0 0 0 .4 1 .94 .94 0 0 0 1.1-.2M218 149.6v2.5M218.7 154.9h.8M219.6 150.8h1.4M219.6 149.6v2.5"/>
<path d="M219.9 153.7h-1.2v2.5h1.2M220.9 153.7a1.32 1.32 0 0 1 1.5 .8 1.32 1.32 0 0 1-.5 1.5l-1 .2zM221 149.6v2.5M222.2 150.8h.8M223.4 149.6h-1.2v2.5h1.2M225.1 153.7l.6 2.5 .5-1.8 .4 1.8 .6-2.5M226.3 151h1a.68 .68 0 0 0 .5-.7 .68 .68 0 0 0-.5-.7h-1v2.5M228.2 153.7v2.5M228.8 151h1a.68 .68 0 0 0 .5-.7 .68 .68 0 0 0-.5-.7h-1v2.5M229 153.7h1.5M229.4 151l.9 1.1M229.7 153.7v2.5"/>
<path d="M231.3 154.9h1.4M231.3 153.7v2.5M231.6 149.8a.83 .83 0 0 1 .9-.1 .83 .83 0 0 1 .4 .8v.8a.83 .83 0 0 1-.8 .9 .83 .83 0 0 1-.9-.9v-.8zM232.7 153.7v2.5M233.9 154a.84 .84 0 0 1 1-.3 .84 .84 0 0 1 .6 .8v.8a.83 .83 0 0 1-.9 .9 .83 .83 0 0 1-.8-.9zM234 151h.9a.68 .68 0 0 0 .5-.7 .68 .68 0 0 0-.5-.7h-.9v2.5M236.5 150.8h.8M236.5 153.7v2l.5 .5 .7-.2 .3-.3v-2M237.7 149.6h-1.2v2.5h1.2M238.7 151h1a.68 .68 0 0 0 .5-.7 .68 .68 0 0 0-.5-.7h-1v2.5M238.8 153.7h1.4M239.3 151l.9 1.1"/>
<path d="M239.5 153.7v2.5M240.9 149.6h1.4M241.6 149.6v2.5M242.6 156.2l.8-2.5 .9 2.5M242.8 149.6l.8 1.4M242.8 155.5h1.2M243.6 151v1.1M244.4 149.6l-.8 1.4M245.1 153.7v2l.5 .5 .7-.2 .2-.3v-2M247.4 153.7h1.4M247.4 149.8a.83 .83 0 0 1 .9-.1 .83 .83 0 0 1 .4 .8v.8a.83 .83 0 0 1-.8 .9 .83 .83 0 0 1-.8-.9v-.8zM248.1 153.7v2.5"/>
<path d="M249.6 154.9h1.4M249.6 153.7v2.5M249.8 150.8h.8M251 149.6h-1.2v2.5M251 153.7v2.5M252.2 154a.84 .84 0 0 1 1-.3 .84 .84 0 0 1 .6 .8v.8a.83 .83 0 0 1-.8 .9 .83 .83 0 0 1-.9-.9zM253.8 151h1a.68 .68 0 0 0 .5-.7 .68 .68 0 0 0-.5-.7h-1v2.5M254.4 151l.9 1.1M254.9 155h.9a.68 .68 0 0 0 .5-.7 .68 .68 0 0 0-.5-.6h-.9v2.5M255.5 155l.8 1.2M256 149.6l.8 1.4M256.8 151v1.1"/>
<path d="M257.4 153.7v2.5M257.7 149.6l-.9 1.4M258.1 152.1l.9-2.5 .8 2.5M258.4 151.4h1.2M259.9 153.8l-1-.1a.61 .61 0 0 0-.5 .6 .61 .61 0 0 0 .5 .6 .92 .92 0 0 1 1 .6 .63 .63 0 0 1-.5 .7l-1-.2M260.6 156.2l.8-2.5 .8 2.5M260.8 155.5h1.2M262.1 149.6v2.5l-1.5-2.5v2.5M262.7 153.7h1.4M263.4 153.7v2.5M265 153.7v2.5M265.2 149.6a1.32 1.32 0 0 1 1.4 .9 1.32 1.32 0 0 1-.5 1.5l-.9 .1z"/>
<path d="M266.2 154a.84 .84 0 0 1 .9-.3 .84 .84 0 0 1 .6 .8v.8a.83 .83 0 0 1-.8 .9 .83 .83 0 0 1-.9-.9zM267.3 149.6l.8 1.4M268.1 151v1.1M269 149.6l-.9 1.4M270.2 153.7v2.5l-1.4-2.5v2.5M271.2 149.6v2.5l-1.4-2.5v2.5M271.4 155.9l.1 .1-.1 .2M271.4 155.9l-.1 .1 .1 .2M271.4 155.9v.3M272.1 152.1l.8-2.5 .8 2.5M272.3 151.4h1.2M274.6 152.1v-2.5l.8 1.8 .8-1.8v2.5"/>
<path d="M277.4 149.6v2.5M280 149.9a1 1 0 0 0-1.2 0 1 1 0 0 0-.3 1.2 .94 .94 0 0 0 .5 .9 .94 .94 0 0 0 1-.1M282.4 149.8l-.9-.2a.61 .61 0 0 0-.5 .6 .61 .61 0 0 0 .5 .6 .92 .92 0 0 1 .9 .6 .64 .64 0 0 1-.5 .7l-.9-.1M205.1 169.8h1.2M206.8 168.1h-1.7v3.5M208.1 168.1v3.5M211.8 168.5a1.3 1.3 0 0 0-1.5-.2 1.3 1.3 0 0 0-.7 1.3 1.48 1.48 0 0 0 .4 1.6 1.48 1.48 0 0 0 1.6 .3l.2-.2M213.3 170.3h2.6M217.4 171.6h2M217.4 169.1l.7-.5 .3-.5v3.5M221.1 168.5a.84 .84 0 0 1 .8-.4 .84 .84 0 0 1 .7 .7 2.06 2.06 0 0 1-.7 2.8 .89 .89 0 0 1-1-.6 2.99 2.99 0 0 1 .2-2.5zM224.6 168.3a.83 .83 0 0 1 1.3 .5 2.06 2.06 0 0 1-.6 2.8 .89 .89 0 0 1-1-.6 2.72 2.72 0 0 1 .3-2.7z"/>
<path d="M227.1 171.6l1.2-3.5 1.1 3.5M227.4 170.6h1.7M131 197.4h.3M131.5 196.4h-.5v2M131.9 196.4v2M132.9 196.6l-.2-.2a1.37 1.37 0 0 0-.2 1.9l.2 .1 .2-.2M133.3 197.7h.8M134.5 198.4h.6M134.5 197l.3-.6v2M135.6 196.5l.1-.1a1.6 1.6 0 0 1 0 2 2.3 2.3 0 0 1-.1-1.9zM136.6 196.5l.1-.1a1.6 1.6 0 0 1 0 2 2.3 2.3 0 0 1-.1-1.9zM137.3 198.4l.3-2 .4 2"/>
<path d="M137.4 197.9h.5M138.3 198.2v.2M138.8 196.4v2M138.9 197.7l.2 .7M139.1 197.1l-.3 .8M139.6 196.4v.2M139.6 197.1v1.3M140.5 197.2l-.3-.1-.2 .4 .1 .8h.4M140.9 197.2h.4v1.2M141.3 197.6a.43 .43 0 0 0-.4 .3 .43 .43 0 0 0 .3 .5l.1-.1M142.2 197.2l-.2-.1-.2 .4 .1 .8h.3M142.2 196.4v2"/>
<path d="M142.5 198.6h.7M143.5 197.2l.3-.1 .2 .4-.1 .8h-.4M143.5 197.1v2M144.8 197.2l-.3-.1-.2 .4 .1 .8h.4M145.2 197.2l.3-.1 .2 .4-.1 .8h-.4M145.2 196.4v2M163.8 188.4v5M163.8 190.3l-.4-.2h-.7l-.4 .2-.4 .7v1.4l.4 .7 .4 .3h.7l.4-.3M165.5 193.4h2.3M165.5 189.8l.8-.7 .4-.7v5M169.3 188.9l.6-.5h1a1.44 1.44 0 0 1 .5 2.1l-2.3 2.9h2.5M173.8 196.4a.64 .64 0 0 0-.7-.2 .64 .64 0 0 0-.4 .6l-.1 .8a.94 .94 0 0 0 .8 1.1l.4-.3"/>
<path d="M174.1 188.1l-1 3.6h2.5M174.7 196.2v2.5M174.7 197.3h1.1M175 190.1v3.3M175.8 196.2v2.5M176.6 190.1h1.5M176.8 197.3h.6M177.7 196.2h-.9v2.5h.9M178.1 188.4h-.4l-.4 .2-.2 .5v4.3M179.4 190.3l.4-.2h.8l.4 .2 .1 .5v2.6M179.7 196.4a.64 .64 0 0 0-.7-.2 .64 .64 0 0 0-.4 .6l-.1 .8a.94 .94 0 0 0 .8 1.1l.4-.3M180.6 196.2v2.5"/>
<path d="M180.9 197.2l.8 1.5M181.1 191.2l-.3 .3h-1a1.06 1.06 0 0 0-.6 .9 1.06 1.06 0 0 0 .6 1h1l.3-.3M181.7 196.2l-1.1 1.4M182.6 197.3h.6M183.5 196.2h-.9v2.5h.9M184.4 196.2h.5a1.49 1.49 0 0 1 0 2.5h-.5zM185 188.4h-2l-.1 2.4 .5-.5h1l.4 .2a2.06 2.06 0 0 1 0 2.6l-.4 .3h-1l-.5-.5M195.7 196.3a.45 .45 0 0 1 .5-.1 .45 .45 0 0 1 .3 .4l.1 1.1a.92 .92 0 0 1-.5 1h-.2a1.95 1.95 0 0 1-.2-2.4zM197.4 198.4v.3M198.3 198.7h1.1M198.3 196.9l.6-.7v2.5M200.3 198.4v.3"/>
<path d="M201.4 196.3a.45 .45 0 0 1 .5-.1 .45 .45 0 0 1 .3 .4l.1 1.1a.92 .92 0 0 1-.5 1h-.2a1.94 1.94 0 0 1-.2-2.4zM203.1 197.7h1.6M203.9 196.8v1.9M207.7 195.8a3.4 3.4 0 0 0 0 3.8M208.5 196.2v2l.4 .5 .5-.2 .2-.3v-2M210.6 197v1.7M210.6 197.2l.3-.2 .4 .1 .1 1.6M212.4 197v1.7M213 197l-.4 .1-.2 .4M213.5 197.8l1-.2-.1-.5-.6-.1-.3 .3 .1 1.2 .2 .2 .6-.2M215.3 196.2v2.1l.3 .4M216.3 197.8l.9-.2-.1-.5-.5-.1-.3 .3 .1 1.2 .2 .2 .5-.2"/>
<path d="M218.1 197.1l.2-.1 .6 .1 .1 1.6M219 197.6l-.7 .1a.53 .53 0 0 0-.3 .5 .53 .53 0 0 0 .3 .5l.7-.2M220.6 197.1l-.5-.1a.44 .44 0 0 0-.3 .4 .44 .44 0 0 0 .3 .4h.3a.44 .44 0 0 1 .3 .4 .44 .44 0 0 1-.3 .5l-.6-.2M221.4 197.8l1-.2-.1-.5-.6-.1-.3 .3 .1 1.2 .2 .2 .6-.2M224.1 197.1l-.6-.1-.4 .5v.7l.2 .3 .2 .2 .6-.2M224.1 196.2v2.5M224.9 195.8a3.4 3.4 0 0 1 0 3.8M229 193.4l1.7-5 1.6 5M229.5 192h2.4M236.6 188.6l-.7-.2h-1.2a1.21 1.21 0 0 0-1 1.2 1.21 1.21 0 0 0 1 1.2 1.82 1.82 0 0 1 1.9 1.2 1.28 1.28 0 0 1-.9 1.4h-1.2l-.7-.3M241.4 188.6l-.7-.2h-1.2a1.21 1.21 0 0 0-1 1.2 1.21 1.21 0 0 0 1 1.2 1.83 1.83 0 0 1 1.9 1.2 1.28 1.28 0 0 1-1 1.4h-1.2l-.7-.3M243.5 190.8h1.7"/>
<path d="M245.9 188.4h-2.4v5h2.4M248 193.4v-5l1.7 3.6 1.7-3.6v5M253.8 188.4h1.6a1.21 1.21 0 0 1 1 1.2 1.21 1.21 0 0 1-1 1.2 1.33 1.33 0 0 1 1.3 1.2 1.33 1.33 0 0 1-1 1.4h-1.9zM253.8 190.8h1.6M255.5 196.2h1.3l-.7 .9a.55 .55 0 0 1 .7 .5v.6l-.2 .3-.8 .2-.3-.3M258.8 188.4v5h2.3M259.3 196.3l.2-.1 .6 .1a1.84 1.84 0 0 1-.2 2.4l-.6-.2a2.12 2.12 0 0 1 0-2.2zM261.2 197.3h.7M262.1 188.4l1.7 2.6M262.2 196.2h-1v2.5M263.8 191v2.4M264.3 196.2h1.2l-.6 .9a.56 .56 0 0 1 .6 .5v.6l-.2 .3-.7 .2-.3-.3"/>
<path d="M265.4 188.4l-1.6 2.6"/>
</g>
<path d="M273 192.3l1.6-5 1.7 5M273.4 190.8h2.4M278.9 187l-1.2 3.6h3.1M280.1 188.9v3.4" fill="none" stroke="#00007f" stroke-width="1"/>
<g fill="none" stroke="#00f" stroke-width=".21">
<path d="M108.6 137.4h.7a.73 .73 0 0 0 .4-.6 .73 .73 0 0 0-.4-.7h-.7v2.5M110.6 137.4h.7a.73 .73 0 0 0 .4-.6 .73 .73 0 0 0-.4-.7h-.7v2.5M111.1 137.4l.6 1.2M112.8 136.2l.2-.1 .5 .1a1.85 1.85 0 0 1-.2 2.4l-.5-.1a2.13 2.13 0 0 1 0-2.3zM115.2 136.1v1.8a.68 .68 0 0 1-.7 .7M116.2 137.3h.7M117.1 136.1h-.9v2.5h.9M119.1 136.4a.64 .64 0 0 0-.6-.3 .64 .64 0 0 0-.5 .6l-.1 .8a.94 .94 0 0 0 .9 1.1l.3-.2M119.7 136.1h1.2M120.3 136.1v2.5M108.6 145.1h.5a1.49 1.49 0 0 1 0 2.5h-.5zM109.7 154.4a.64 .64 0 0 0-.7-.3 .64 .64 0 0 0-.4 .6l-.1 .8a.94 .94 0 0 0 .8 1.1l.4-.2"/>
<path d="M110.6 146.4h.7a.73 .73 0 0 0 .4-.6 .73 .73 0 0 0-.4-.7h-.7v2.5M110.6 154.1v2.5M110.6 155.3h1.1M111.1 146.4l.6 1.2M111.7 154.1v2.5M112.7 154.1v2.5M113 155.2l.8 1.4M113.7 145.1v2.5l-1.1-2.5v2.5M113.8 154.1l-1.1 1.4M108.6 174.6v-2.5l.6 1.8 .7-1.8v2.5M108.6 164.3h.6M109.5 163.1h-.9v2.5h.9"/>
<path d="M110.9 173.3h.6M111.5 163.1v2.5l-1.1-2.5v2.5M111.8 172.1h-.9v2.5M112.6 173.4h.7a.73 .73 0 0 0 .4-.6 .73 .73 0 0 0-.4-.7h-.7v2.5M113.1 173.4l.6 1.2M113.5 163.2a.66 .66 0 0 0-1 .5l-.1 .8a.94 .94 0 0 0 .8 1.1l.4-.2v-.9h-.4M115.7 165.6l.7-2.5 .7 2.5M115.9 164.9h1M117.3 174.6l.7-2.5 .7 2.5M117.5 173.9h1M117.7 164.4h.8a.73 .73 0 0 0 .4-.6 .73 .73 0 0 0-.4-.7h-.8v2.5M119.3 173.4h.8a.73 .73 0 0 0 .4-.6 .73 .73 0 0 0-.4-.7h-.8v2.5"/>
<path d="M119.7 164.4h.8a.73 .73 0 0 0 .4-.6 .73 .73 0 0 0-.4-.7h-.8v2.5M121.3 173.4h.8a.73 .73 0 0 0 .4-.6 .73 .73 0 0 0-.4-.7h-.8v2.5M108.5 197.3h.5M109.2 196.2h-.7v2.5M109.6 181.2l-.7-.1-.3 .3-.1 .4a1 1 0 0 0 .9 .7l.2 .4-.2 .6-.2 .1-.7-.1M109.7 196.2v2.5M110.5 196.2v2.5h.7M110.5 181.1v2.5M110.5 182.3h1.1M111.6 181.1v2.5M111.7 197.3h.5M112.4 196.2h-.7v2.5h.7"/>
<path d="M112.6 182.3h.6M113.5 181.1h-.9v2.5h.9M113.9 196.2v2.5l-.9-2.5v2.5M114.4 182.3h.7M114.4 198.7l.5-2.5 .5 2.5M114.5 197.9h.7M115.3 181.1h-.9v2.5h.9M115.9 198.7v-2.5l.5 1.7 .5-1.7v2.5M115.9 181.1h1.2M116.5 181.1v2.5M117.6 197.3h.5M118.3 196.2h-.7v2.5h.7"/>
<path d="M119.2 182.4h.8a.73 .73 0 0 0 .4-.6 .73 .73 0 0 0-.4-.7h-.8v2.5M121 183.6l.6-2.5 .7 2.5M121.1 182.9h1M122.7 181.1h1.1M123.2 181.1v2.5M124.5 182.3h1.1M124.5 181.1v2.5M125.6 181.1v2.5M148.3 196.2l.7 2.5 .6-2.5M149.6 181.2a.66 .66 0 0 0-1 .5l-.1 .8a.94 .94 0 0 0 .8 1.1l.4-.2v-.9h-.4M150 198.7l.7-2.5 .6 2.5M150.2 197.9h.9"/>
<path d="M150.6 181.1v2.5M151.2 181.1h1.2M151.8 181.1v2.5M152 197.5h.8a.73 .73 0 0 0 .4-.7 .73 .73 0 0 0-.4-.6h-.8v2.5M152.5 197.5l.6 1.2M154 196.2v2.5M154.6 182.3h1.1M154.6 181.1v2.5M154.7 198.7l.6-2.5 .7 2.5M154.9 197.9h.9M155.7 181.1v2.5M156.4 183.6l.7-2.5 .6 2.5"/>
<path d="M156.6 182.9h.9M157.8 196.2v2.5l-1.1-2.5v2.5M158.5 196.2h1.1M159.1 196.2v2.5M159.4 181.2l-.7-.1-.3 .3-.1 .4a1 1 0 0 0 .9 .7l.2 .4-.2 .6-.1 .1-.8-.1M160.3 182.3h1.1M160.3 181.1v2.5M161.4 181.1v2.5M188.6 181.1h.5a1.49 1.49 0 0 1 0 2.5h-.5zM188.6 197.5h.7a.73 .73 0 0 0 .4-.7 .73 .73 0 0 0-.4-.6h-.7v2.5M189.1 197.5l.6 1.2M190.6 197.3h.6"/>
<path d="M190.6 182.4h.7a.73 .73 0 0 0 .4-.6 .73 .73 0 0 0-.4-.7h-.7v2.5M191.1 182.4l.6 1.2M191.5 196.2h-.9v2.5h.9M192.1 196.2l.7 2.5 .6-2.5M192.3 183.6l.7-2.5 .6 2.5M192.5 182.9h.9M194.1 196.2v2.5M194.1 181.1l.5 2.5 .4-1.8 .3 1.8 .5-2.5M196.1 196.3l-.8-.1-.2 .2-.1 .5a.99 .99 0 0 0 .9 .7l.2 .3-.2 .6-.2 .2-.7-.2M196.6 181.1v2.5M197 196.2v2.5M198.1 196.3l.2-.1 .6 .1a1.85 1.85 0 0 1-.2 2.4l-.6-.2a2.11 2.11 0 0 1 0-2.2z"/>
<path d="M198.7 181.1v2.5l-1.2-2.5v2.5M200.7 181.2a.66 .66 0 0 0-1.1 .5l-.1 .8a.94 .94 0 0 0 .9 1.1l.4-.2v-.9h-.4M201.1 196.2v2.5l-1.1-2.5v2.5M204.3 181.1v2.5l-1.2-2.5v2.5M205.3 182.1l.2-.1a.55 .55 0 0 1 .7 .4v.7a.52 .52 0 0 1-.5 .5 .52 .52 0 0 1-.6-.5v-.7zM229.6 196.3l-.7-.1-.3 .2-.1 .5a.99 .99 0 0 0 .9 .7l.2 .3-.2 .6-.2 .2-.7-.2M230.5 197.3h1.1M230.5 196.2v2.5M231.6 196.2v2.5M232.6 197.3h.6M233.5 196.2h-.9v2.5h.9M234.4 197.3h.7"/>
<path d="M235.3 196.2h-.9v2.5h.9M235.9 196.2h1.2M236.5 196.2v2.5"/>
</g>
<g font-size="6.7" fill="#fff">
<text x="233.9" y="194">ASSEMBLY</text>
<text x="273" y="192.5">A4</text>
</g>
<g font-size="5.3" fill="#fff">
<text x="22" y="26.5">FIC-100A ASSEMBLY DOCUMENT</text>
<text x="163.5" y="194">d124fa5</text>
</g>
<text font-size="4.7" fill="#fff" x="205.8" y="171.8">FIC-100A</text>
<text font-size="4.3" fill="#fff" x="118.4" y="47.5">BOTTOM ASSEMBLY (SCALE 1:1)</text>
<g font-size="4" fill="#fff">
<text x="119.5" y="143">USB IR ADPT</text>
<text x="126.7" y="152">R. HICKS</text>
</g>
<text font-size="3.3" fill="#fff" x="108.6" y="154.3">THIS DESIGN AND/OR DRAWING IS THE PROPERTY OF RYAN DYNAMICSAND SHALL NOTBE REPRODUCED WITHOUT A</text>
<g font-size="2.7" fill="#fff">
<text x="108" y="138.5">PROJECT</text>
<text x="108" y="147.5">DRN</text>
<text x="108" y="156.5">CHK</text>
<text x="108" y="165.5">ENG APP</text>
<text x="108" y="174.5">MFR APP</text>
<text x="108" y="183.5">SHEET PATH</text>
<text x="148" y="183.5">GIT HASH</text>
<text x="188" y="183.5">DRAWING No</text>
<text x="148" y="198.8">VARIANT</text>
<text x="174.8" y="198.8">CHECKED</text>
<text x="188" y="198.8">REVISION</text>
<text x="195.5" y="198.8">0.1.0+ (Unreleased)</text>
<text x="228" y="198.8">SHEET</text>
<text x="256.4" y="198.8">3 OF 3</text>
</g>
<g font-size="2" fill="#fff">
<text x="108" y="152">2026-04-24</text>
<text x="108" y="198.8">FILENAME</text>
</g>
<g font-size="1.7" fill="#fff">
<text x="40" y="6.6">1</text>
<text x="90" y="6.6">2</text>
<text x="140" y="6.6">3</text>
<text x="190" y="6.6">4</text>
<text x="240" y="6.6">5</text>
<text x="290" y="6.6">6</text>
<text x="15.5" y="30.6">A</text>
<text x="290.5" y="30.6">A</text>
<text x="15.5" y="80.6">B</text>
<text x="290.5" y="80.6">B</text>
<text x="15.5" y="130.6">C</text>
<text x="290.5" y="130.6">C</text>
<text x="15.5" y="180.6">D</text>
<text x="290.5" y="180.6">D</text>
<text x="40" y="204.7">1</text>
<text x="90" y="204.7">2</text>
<text x="140" y="204.7">3</text>
<text x="190" y="204.7">4</text>
<text x="240" y="204.7">5</text>
<text x="290" y="204.7">6</text>
</g>
<g font-size="1.3" fill="#fff">
<text x="137.9" y="80">2</text>
<text x="141.8" y="101.5">PT334-6C TSAL6100</text>
<text x="144.2" y="101.5">Q1</text>
<text x="151.2" y="101.5">D2</text>
<text x="131.6" y="198.5">FIC-100A.kicad_pcb</text>
</g>
<g font-size="1.1" fill="#fff">
<text x="144.4" y="97.4">Q1</text>
<text x="151.4" y="97.4">D2</text>
</g>
</svg>
